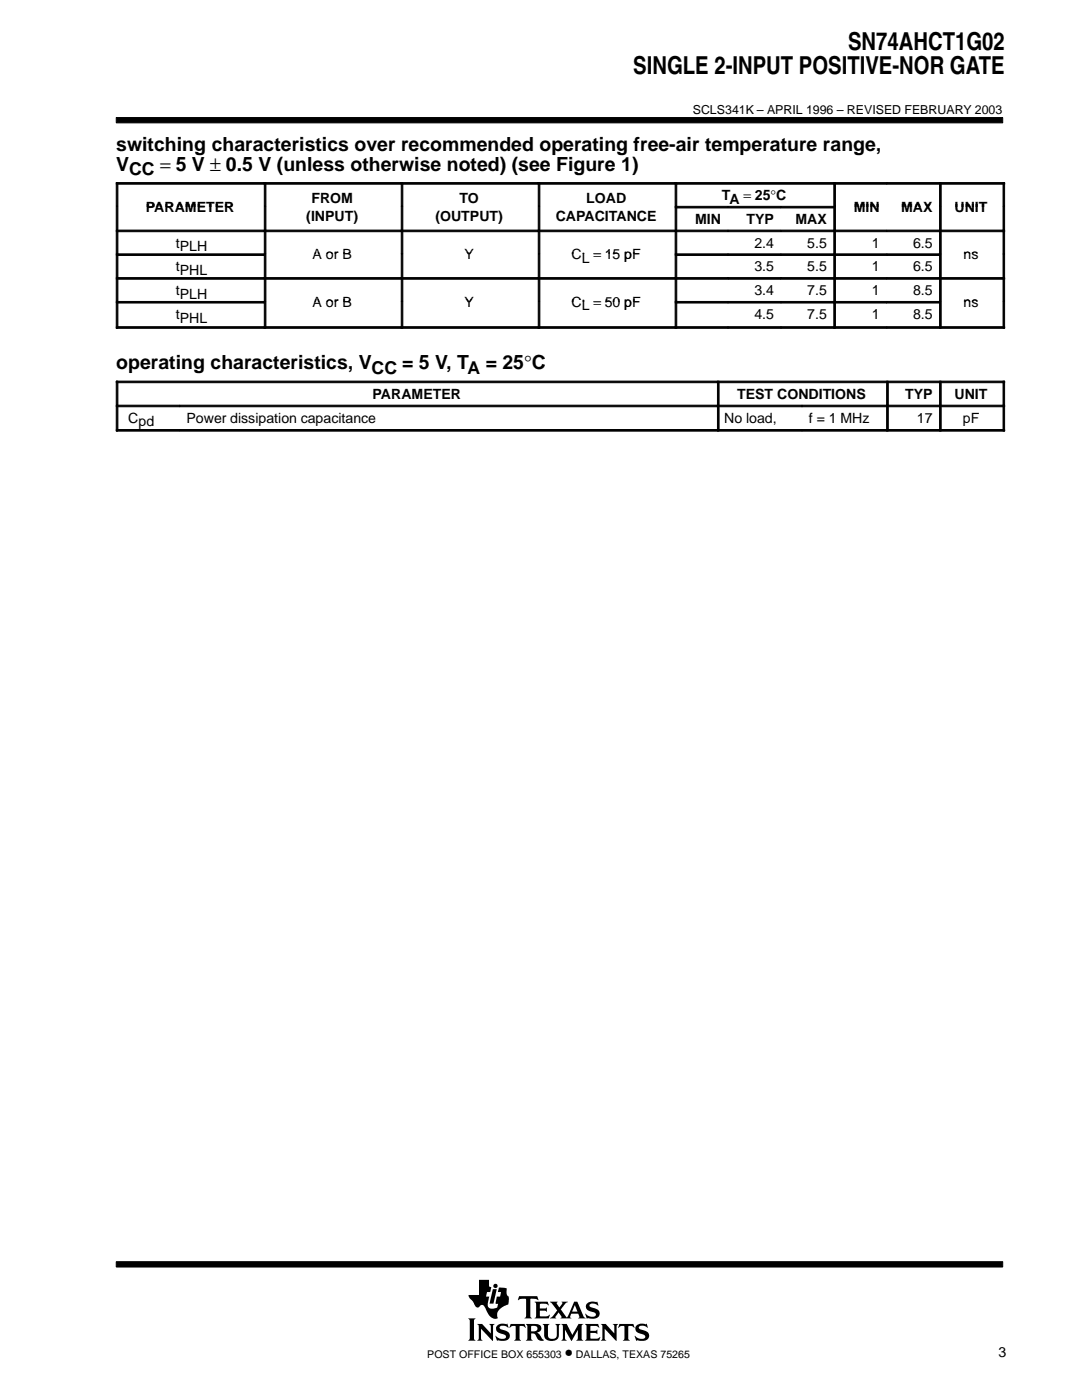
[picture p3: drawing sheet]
<svg xmlns="http://www.w3.org/2000/svg" width="216mm" height="279mm" viewBox="0 0 216 279" stroke-linecap="round" stroke-linejoin="round" font-family="sans-serif">
<g fill="#000" stroke="#000" stroke-width=".2">
<path d="M23.2 23.5h176.9v1h-176.9z" fill-rule="evenodd"/>
<path d="M23.2 251.8h176.9v1.1h-176.9z" fill-rule="evenodd"/>
</g>
<g fill="#000">
<path d="M98.3 257.3h.8l-.6 2.9h-.8z"/>
<path d="M93.4 263.1h1.5l-.3 .4v3.7l.3 .4h-1.5l.3-.4v-3.7z" fill-rule="evenodd"/>
<path d="M95.2 264.2h1l1.7 1.9v-1.5l-.3-.4h1.1l-.3 .4v3l-2.4-2.4v2l.3 .4h-1.1l.3-.6v-2.3z" fill-rule="evenodd"/>
<path d="M95.6 255.4h2v1.3l.4 .2-.2 1h-.6l-.2 .9h.6l-.3 1.2 .1 .7a.9 .9 0 0 0 1.2 .4l.6-.1 .2-.8-.5-.1 .2-1.3h.7l.2-.9h-.7l.3-1 1.5 .2v1.1l.2 .4 .2 .2v.7a.81 .81 0 0 1-.6 1 2.73 2.73 0 0 0-1.7 1.7l.1 .9h-.1a1.81 1.81 0 0 1-2.1-1.5l-.3-.6a.7 .7 0 0 0-.6-.6 .7 .7 0 0 0-.7 .5 1.12 1.12 0 0 1-1.1-1l-.7-.8-.2-.7h2.1z" fill-rule="evenodd"/>
<path d="M99.2 264.6a1.71 1.71 0 0 1 1.7-.4l.2 .1 .1-.1 .3 .8-.6-.3-.8-.1a.41 .41 0 0 0-.4 .5 .41 .41 0 0 0 .5 .3 1.29 1.29 0 0 1 1.5 1.4 1.08 1.08 0 0 1-1.2 .8l-1.1-.1-.2 .1-.4-1 .8 .5 .5 .1 .6-.1 .3-.2a.72 .72 0 0 0-.9-.7 .99 .99 0 0 1-1-.5 .99 .99 0 0 1 .1-1.1z" fill-rule="evenodd"/>
<path d="M101.9 264.2h2.8l.2 .8-.7-.4h-.4l-.1 .2v2.4l.3 .4h-1.4l.3-.4v-2.4l-.1-.2h-.5l-.7 .4z" fill-rule="evenodd"/>
<path d="M103.6 258.7h3.6l.2 .8-.4-.3-1.2 .1v3.5l.3 .3h-1.4l.2-.2 .1-.3v-3.2l-.1-.2h-.8l-.7 .3z" fill-rule="evenodd"/>
<path d="M104.9 264.2h1.9a.9 .9 0 0 1 1 .4 .9 .9 0 0 1 0 1.1l-.7 .2 .5 .4 .9 1.2a1.2 1.2 0 0 1-1.6-1l-.3-.3-.6-.1v1l.3 .5h-1.4l.3-.6v-2.3z" fill-rule="evenodd"/>
<path d="M106.7 259.8h2.6l.1 .7-.5-.3-1.2 .1v.8h1.1l.3-.2v.9l-.4-.2h-1v1l.2 .1h1.2l.5-.3h.1l-.2 .7h-2.8l.3-.5v-2.3z" fill-rule="evenodd"/>
<path d="M108.3 264.2h1.3l-.3 .4v2a.65 .65 0 0 0 .7 .6h.6l.4-.4 .1-2.1-.3-.5h1l-.3 .4v1.8a1.54 1.54 0 0 1-2.4 1l-.5-.7v-2.1z" fill-rule="evenodd"/>
<path d="M112 264.2h1.1l1.1 2.2 1.2-2.2h1l-.3 .4v2.6l.3 .4h-1.4l.3-.4v-1.8l-1.3 2.2-1.3-2.2v1.7l.4 .5h-1.1l.3-.6v-2.3z" fill-rule="evenodd"/>
<path d="M109.7 259.8h1.6l-.2 .3 .5 .8 .6-.8-.1-.3h1.2l-.4 .3-1 1.2 1.2 1.6 1.5-3.1h.6l1.2 2.9 .4 .4-1.4-.1a.22 .22 0 0 0 .2-.1 .22 .22 0 0 0 0-.3l-.2-.4h-1.4l-.2 .7 .2 .2h-2.2l.2-.3-.5-.9-.7 .9 .2 .3h-1.3l.6-.4 .9-1.2z" fill-rule="evenodd"/>
<path d="M117.1 260.2a2.08 2.08 0 0 1 1.9-.3l.2-.2 .1 .9a1.22 1.22 0 0 0-1.7-.1 .82 .82 0 0 0 .9 .6 1.06 1.06 0 0 1 1.2 1.1 1.06 1.06 0 0 1-1.2 1l-1.2-.1-.2 .1-.3-1 .8 .5 .8 .1a.46 .46 0 0 0 .5-.5 .46 .46 0 0 0-.5-.4l-.2-.1a1.11 1.11 0 0 1-1.2-1.5z" fill-rule="evenodd"/>
<path d="M116.7 264.2h2.6l.2 .8-.6-.4-1.1 .1v.9h1.1l.3-.2v.9l-.4-.3h-1v1.1l1.3 .1 .7-.4-.3 .8h-2.8l.3-.4v-2.6z" fill-rule="evenodd"/>
<path d="M119.9 264.2h1l1.7 1.9v-1.5l-.3-.4h1l-.3 .4v3l-2.3-2.4v2l.3 .4h-1.1l.3-.4v-2.6z" fill-rule="evenodd"/>
<path d="M123.6 264.2h2.8l.2 .8-.6-.4h-.5l-.1 .2v2.4l.3 .4h-1.4l.3-.4v-2.4l-.1-.2h-.5l-.7 .4z" fill-rule="evenodd"/>
<path d="M127 264.6a1.74 1.74 0 0 1 1.6-.4l.3 .1 .1-.1 .3 .8h-.1a1.2 1.2 0 0 0-1.7-.1 1.47 1.47 0 0 0 1.3 .7 1.03 1.03 0 0 1 .7 1.2 1.03 1.03 0 0 1-1.2 .8l-1.1-.1-.2 .1-.4-1 .9 .5 .9 .1a.45 .45 0 0 0 .4-.6 .45 .45 0 0 0-.6-.3l-.2-.1a1.11 1.11 0 0 1-1.2-1.4z" fill-rule="evenodd"/>
<circle cx="98.9" cy="256.6" r=".43"/>
</g>
<g fill="#fff">
<path d="M114.7 260.4l.5 1.4h-1z"/>
<path d="M106 264.7l.6-.1a.56 .56 0 0 1 .6 .5 .56 .56 0 0 1-.6 .6h-.6z" fill-rule="evenodd"/>
</g>
<g fill="#000" stroke="#000" stroke-width=".2">
<path d="M23.2 36.4h.3v4.8h-.3z" fill-rule="evenodd"/>
<path d="M23.2 36.4h29.5v.4h-29.5z" fill-rule="evenodd"/>
<path d="M52.7 36.4h.4v4.8h-.4z" fill-rule="evenodd"/>
<path d="M52.7 36.4h27.3v.4h-27.3z" fill-rule="evenodd"/>
<path d="M80.1 36.4h.3v4.8h-.3z" fill-rule="evenodd"/>
<path d="M80.1 36.4h27.3v.4h-27.3z" fill-rule="evenodd"/>
<path d="M107.4 36.4h.3v4.8h-.3z" fill-rule="evenodd"/>
<path d="M107.4 36.4h27.3v.4h-27.3z" fill-rule="evenodd"/>
<path d="M134.7 36.4h.3v4.8h-.3z" fill-rule="evenodd"/>
<path d="M134.7 36.4h31.7v.4h-31.7z" fill-rule="evenodd"/>
<path d="M166.4 36.4h.3v4.8h-.3z" fill-rule="evenodd"/>
<path d="M166.4 36.4h10.5v.4h-10.5z" fill-rule="evenodd"/>
<path d="M176.9 36.4h10.6v.4h-10.6z" fill-rule="evenodd"/>
<path d="M187.5 36.4h.3v4.8h-.3z" fill-rule="evenodd"/>
<path d="M187.5 36.4h13v.4h-13z" fill-rule="evenodd"/>
<path d="M200.1 36.4h.4v4.8h-.4z" fill-rule="evenodd"/>
<path d="M23.2 41.2h.3v4.7h-.3z" fill-rule="evenodd"/>
<path d="M23.2 45.9h.3v4.7h-.3z" fill-rule="evenodd"/>
<path d="M23.2 45.9h29.5v.3h-29.5z" fill-rule="evenodd"/>
<path d="M23.2 50.7h.3v4.7h-.3z" fill-rule="evenodd"/>
<path d="M23.2 50.7h29.5v.3h-29.5z" fill-rule="evenodd"/>
<path d="M23.2 55.4h.3v4.7h-.3z" fill-rule="evenodd"/>
<path d="M23.2 55.4h29.5v.3h-29.5z" fill-rule="evenodd"/>
<path d="M52.7 41.2h.4v4.7h-.4z" fill-rule="evenodd"/>
<path d="M52.7 45.9h.4v4.7h-.4z" fill-rule="evenodd"/>
<path d="M52.7 45.9h27.3v.3h-27.3z" fill-rule="evenodd"/>
<path d="M52.7 50.7h.4v4.7h-.4z" fill-rule="evenodd"/>
<path d="M52.7 55.4h.4v4.7h-.4z" fill-rule="evenodd"/>
<path d="M52.7 55.4h27.3v.3h-27.3z" fill-rule="evenodd"/>
<path d="M80.1 41.2h.3v4.7h-.3z" fill-rule="evenodd"/>
<path d="M80.1 45.9h.3v4.7h-.3z" fill-rule="evenodd"/>
<path d="M80.1 45.9h27.3v.3h-27.3z" fill-rule="evenodd"/>
<path d="M80.1 50.7h.3v4.7h-.3z" fill-rule="evenodd"/>
<path d="M80.1 55.4h.3v4.7h-.3z" fill-rule="evenodd"/>
<path d="M80.1 55.4h27.3v.3h-27.3z" fill-rule="evenodd"/>
<path d="M107.4 41.2h.3v4.7h-.3z" fill-rule="evenodd"/>
<path d="M107.4 45.9h.3v4.7h-.3z" fill-rule="evenodd"/>
<path d="M107.4 45.9h27.3v.3h-27.3z" fill-rule="evenodd"/>
<path d="M107.4 50.7h.3v4.7h-.3z" fill-rule="evenodd"/>
<path d="M107.4 55.4h.3v4.7h-.3z" fill-rule="evenodd"/>
<path d="M107.4 55.4h27.3v.3h-27.3z" fill-rule="evenodd"/>
<path d="M134.7 41.2h.3v4.7h-.3z" fill-rule="evenodd"/>
<path d="M134.7 41.2h10.6v.3h-10.6z" fill-rule="evenodd"/>
<path d="M134.7 45.9h.3v4.7h-.3z" fill-rule="evenodd"/>
<path d="M134.7 45.9h10.6v.3h-10.6z" fill-rule="evenodd"/>
<path d="M134.7 50.7h.3v4.7h-.3z" fill-rule="evenodd"/>
<path d="M134.7 50.7h10.6v.3h-10.6z" fill-rule="evenodd"/>
<path d="M134.7 55.4h.3v4.7h-.3z" fill-rule="evenodd"/>
<path d="M134.7 55.4h10.6v.3h-10.6z" fill-rule="evenodd"/>
<path d="M145.3 41.2h10.5v.3h-10.5z" fill-rule="evenodd"/>
<path d="M145.3 45.9h10.5v.3h-10.5z" fill-rule="evenodd"/>
<path d="M145.3 50.7h10.5v.3h-10.5z" fill-rule="evenodd"/>
<path d="M145.3 55.4h10.5v.3h-10.5z" fill-rule="evenodd"/>
<path d="M155.8 41.2h10.6v.3h-10.6z" fill-rule="evenodd"/>
<path d="M155.8 45.9h10.6v.3h-10.6z" fill-rule="evenodd"/>
<path d="M155.8 50.7h10.6v.3h-10.6z" fill-rule="evenodd"/>
<path d="M155.8 55.4h10.6v.3h-10.6z" fill-rule="evenodd"/>
<path d="M166.4 41.2h.3v4.7h-.3z" fill-rule="evenodd"/>
<path d="M166.4 45.9h.3v4.7h-.3z" fill-rule="evenodd"/>
<path d="M166.4 45.9h10.5v.3h-10.5z" fill-rule="evenodd"/>
<path d="M166.4 50.7h.3v4.7h-.3z" fill-rule="evenodd"/>
<path d="M166.4 50.7h10.5v.3h-10.5z" fill-rule="evenodd"/>
<path d="M166.4 55.4h.3v4.7h-.3z" fill-rule="evenodd"/>
<path d="M166.4 55.4h10.5v.3h-10.5z" fill-rule="evenodd"/>
<path d="M176.9 45.9h10.6v.3h-10.6z" fill-rule="evenodd"/>
<path d="M176.9 50.7h10.6v.3h-10.6z" fill-rule="evenodd"/>
<path d="M176.9 55.4h10.6v.3h-10.6z" fill-rule="evenodd"/>
<path d="M187.5 41.2h.3v4.7h-.3z" fill-rule="evenodd"/>
<path d="M187.5 45.9h.3v4.7h-.3z" fill-rule="evenodd"/>
<path d="M187.5 45.9h13v.3h-13z" fill-rule="evenodd"/>
<path d="M187.5 50.7h.3v4.7h-.3z" fill-rule="evenodd"/>
<path d="M187.5 55.4h.3v4.7h-.3z" fill-rule="evenodd"/>
<path d="M187.5 55.4h13v.3h-13z" fill-rule="evenodd"/>
<path d="M200.1 41.2h.4v4.7h-.4z" fill-rule="evenodd"/>
<path d="M200.1 45.9h.4v4.7h-.4z" fill-rule="evenodd"/>
<path d="M200.1 50.7h.4v4.7h-.4z" fill-rule="evenodd"/>
<path d="M200.1 55.4h.4v4.7h-.4z" fill-rule="evenodd"/>
<path d="M23.2 60.2h.3v5.3h-.3z" fill-rule="evenodd"/>
<path d="M23.2 60.2h29.5v.3h-29.5z" fill-rule="evenodd"/>
<path d="M23.2 65.2h29.5v.3h-29.5z" fill-rule="evenodd"/>
<path d="M23.2 76.1h.3v4.7h-.3z" fill-rule="evenodd"/>
<path d="M23.2 76.1h119.9v.3h-119.9z" fill-rule="evenodd"/>
<path d="M52.7 60.2h.4v5.3h-.4z" fill-rule="evenodd"/>
<path d="M52.7 65.2h27.3v.3h-27.3z" fill-rule="evenodd"/>
<path d="M80.1 60.2h.3v5.3h-.3z" fill-rule="evenodd"/>
<path d="M80.1 65.2h27.3v.3h-27.3z" fill-rule="evenodd"/>
<path d="M107.4 60.2h.3v5.3h-.3z" fill-rule="evenodd"/>
<path d="M107.4 65.2h27.3v.3h-27.3z" fill-rule="evenodd"/>
<path d="M134.7 60.2h.3v5.3h-.3z" fill-rule="evenodd"/>
<path d="M134.7 60.2h10.6v.3h-10.6z" fill-rule="evenodd"/>
<path d="M134.7 65.2h10.6v.3h-10.6z" fill-rule="evenodd"/>
<path d="M143.2 76.1h.3v4.7h-.3z" fill-rule="evenodd"/>
<path d="M143.2 76.1h33.7v.3h-33.7z" fill-rule="evenodd"/>
<path d="M145.3 60.2h10.5v.3h-10.5z" fill-rule="evenodd"/>
<path d="M145.3 65.2h10.5v.3h-10.5z" fill-rule="evenodd"/>
<path d="M155.8 60.2h10.6v.3h-10.6z" fill-rule="evenodd"/>
<path d="M155.8 65.2h10.6v.3h-10.6z" fill-rule="evenodd"/>
<path d="M166.4 60.2h.3v5.3h-.3z" fill-rule="evenodd"/>
<path d="M166.4 60.2h10.5v.3h-10.5z" fill-rule="evenodd"/>
<path d="M166.4 65.2h10.5v.3h-10.5z" fill-rule="evenodd"/>
<path d="M176.9 60.2h10.6v.3h-10.6z" fill-rule="evenodd"/>
<path d="M176.9 65.2h10.6v.3h-10.6z" fill-rule="evenodd"/>
<path d="M176.9 76.1h.3v4.7h-.3z" fill-rule="evenodd"/>
<path d="M176.9 76.1h10.6v.3h-10.6z" fill-rule="evenodd"/>
<path d="M187.5 60.2h.3v5.3h-.3z" fill-rule="evenodd"/>
<path d="M187.5 65.2h13v.3h-13z" fill-rule="evenodd"/>
<path d="M187.5 76.1h.3v4.7h-.3z" fill-rule="evenodd"/>
<path d="M187.5 76.1h13v.3h-13z" fill-rule="evenodd"/>
<path d="M200.1 60.2h.4v5.3h-.4z" fill-rule="evenodd"/>
<path d="M200.1 76.1h.4v4.7h-.4z" fill-rule="evenodd"/>
<path d="M23.2 80.9h.3v5.1h-.3z" fill-rule="evenodd"/>
<path d="M23.2 80.9h12.6v.3h-12.6z" fill-rule="evenodd"/>
<path d="M23.2 85.7h12.6v.3h-12.6z" fill-rule="evenodd"/>
<path d="M35.9 80.9h107.2v.3h-107.2z" fill-rule="evenodd"/>
<path d="M35.9 85.7h107.2v.3h-107.2z" fill-rule="evenodd"/>
<path d="M143.2 80.9h.3v5.1h-.3z" fill-rule="evenodd"/>
<path d="M143.2 80.9h16.8v.3h-16.8z" fill-rule="evenodd"/>
<path d="M143.2 85.7h16.8v.3h-16.8z" fill-rule="evenodd"/>
<path d="M160 80.9h16.9v.3h-16.9z" fill-rule="evenodd"/>
<path d="M160 85.7h16.9v.3h-16.9z" fill-rule="evenodd"/>
<path d="M176.9 80.9h.3v5.1h-.3z" fill-rule="evenodd"/>
<path d="M176.9 80.9h10.6v.3h-10.6z" fill-rule="evenodd"/>
<path d="M176.9 85.7h10.6v.3h-10.6z" fill-rule="evenodd"/>
<path d="M187.5 80.9h.3v5.1h-.3z" fill-rule="evenodd"/>
<path d="M187.5 80.9h13v.3h-13z" fill-rule="evenodd"/>
<path d="M187.5 85.7h13v.3h-13z" fill-rule="evenodd"/>
<path d="M200.1 80.9h.4v5.1h-.4z" fill-rule="evenodd"/>
</g>
<g font-size="4.9">
<text x="169.2" y="9.9">SN74AHCT1G02</text>
<text x="126.4" y="14.8">SINGLE 2-INPUT POSITIVE-NOR GATE</text>
</g>
<g font-size="3.9">
<text x="23.2" y="30.2">switching characteristics over recommended operating free-air temperature range,</text>
<text x="23.2" y="34.1">V</text>
<text x="23.2" y="73.7">operating characteristics, V</text>
</g>
<g font-size="3.5">
<text x="25.8" y="35">CC = 5 V ± 0.5 V (unless otherwise noted) (see Figure 1)</text>
<text x="74.2" y="74.7">CC = 5 V, TA = 25°C</text>
<text x="112.7" y="271">•</text>
</g>
<g font-size="2.8">
<text x="62.1" y="40.6">FROM</text>
<text x="91.7" y="40.6">TO</text>
<text x="117" y="40.6">LOAD</text>
<text x="144" y="39.9">TA = 25°C</text>
<text x="29.1" y="42.3">PARAMETER</text>
<text x="61.1" y="44.1">(INPUT)</text>
<text x="86.9" y="44.1">(OUTPUT)</text>
<text x="110.9" y="44.1">CAPACITANCE</text>
<text x="138.7" y="44.7">MIN</text>
<text x="149" y="44.7">TYP</text>
<text x="158.7" y="44.7">MAX</text>
<text x="170.4" y="42.3">MIN</text>
<text x="179.8" y="42.3">MAX</text>
<text x="190.5" y="42.3">UNIT</text>
<text x="35.1" y="49.4">tPLH</text>
<text x="62.4" y="51.8">A or B</text>
<text x="92.7" y="51.8">Y</text>
<text x="114.1" y="51.8">CL = 15 pF</text>
<text x="150.5" y="49.4">2.4</text>
<text x="161.1" y="49.4">5.5</text>
<text x="174" y="49.4">1</text>
<text x="182.2" y="49.4">6.5</text>
<text x="192.3" y="51.8">ns</text>
<text x="35.1" y="54.1">tPHL</text>
<text x="35.1" y="58.9">tPLH</text>
<text x="150.5" y="54.1">3.5</text>
<text x="150.5" y="58.9">3.4</text>
<text x="161.1" y="54.1">5.5</text>
<text x="161.1" y="58.9">7.5</text>
<text x="174" y="54.1">1</text>
<text x="174" y="58.9">1</text>
<text x="182.2" y="54.1">6.5</text>
<text x="182.2" y="58.9">8.5</text>
<text x="35.1" y="63.7">tPHL</text>
<text x="62.4" y="61.2">A or B</text>
<text x="92.7" y="61.2">Y</text>
<text x="114.1" y="61.2">CL = 50 pF</text>
<text x="150.5" y="63.7">4.5</text>
<text x="161.1" y="63.7">7.5</text>
<text x="174" y="63.7">1</text>
<text x="182.2" y="63.7">8.5</text>
<text x="192.3" y="61.2">ns</text>
<text x="74.3" y="79.6">PARAMETER</text>
<text x="147.1" y="79.6">TEST CONDITIONS</text>
<text x="180.6" y="79.6">TYP</text>
<text x="190.5" y="79.6">UNIT</text>
<text x="25.6" y="84.4">Cpd</text>
<text x="37.2" y="84.4">Power dissipation capacitance</text>
<text x="144.5" y="84.4">No load,</text>
<text x="161.4" y="84.4">f = 1 MHz</text>
<text x="183" y="84.4">17</text>
<text x="192.1" y="84.4">pF</text>
<text x="199.2" y="270.8">3</text>
</g>
<text font-size="2.5" x="138.2" y="22.7">SCLS341K – APRIL 1996 – REVISED FEBRUARY 2003</text>
<g font-size="2.1">
<text x="85.3" y="271">POST OFFICE BOX 655303</text>
<text x="114.9" y="271">DALLAS, TEXAS 75265</text>
</g>
</svg>
